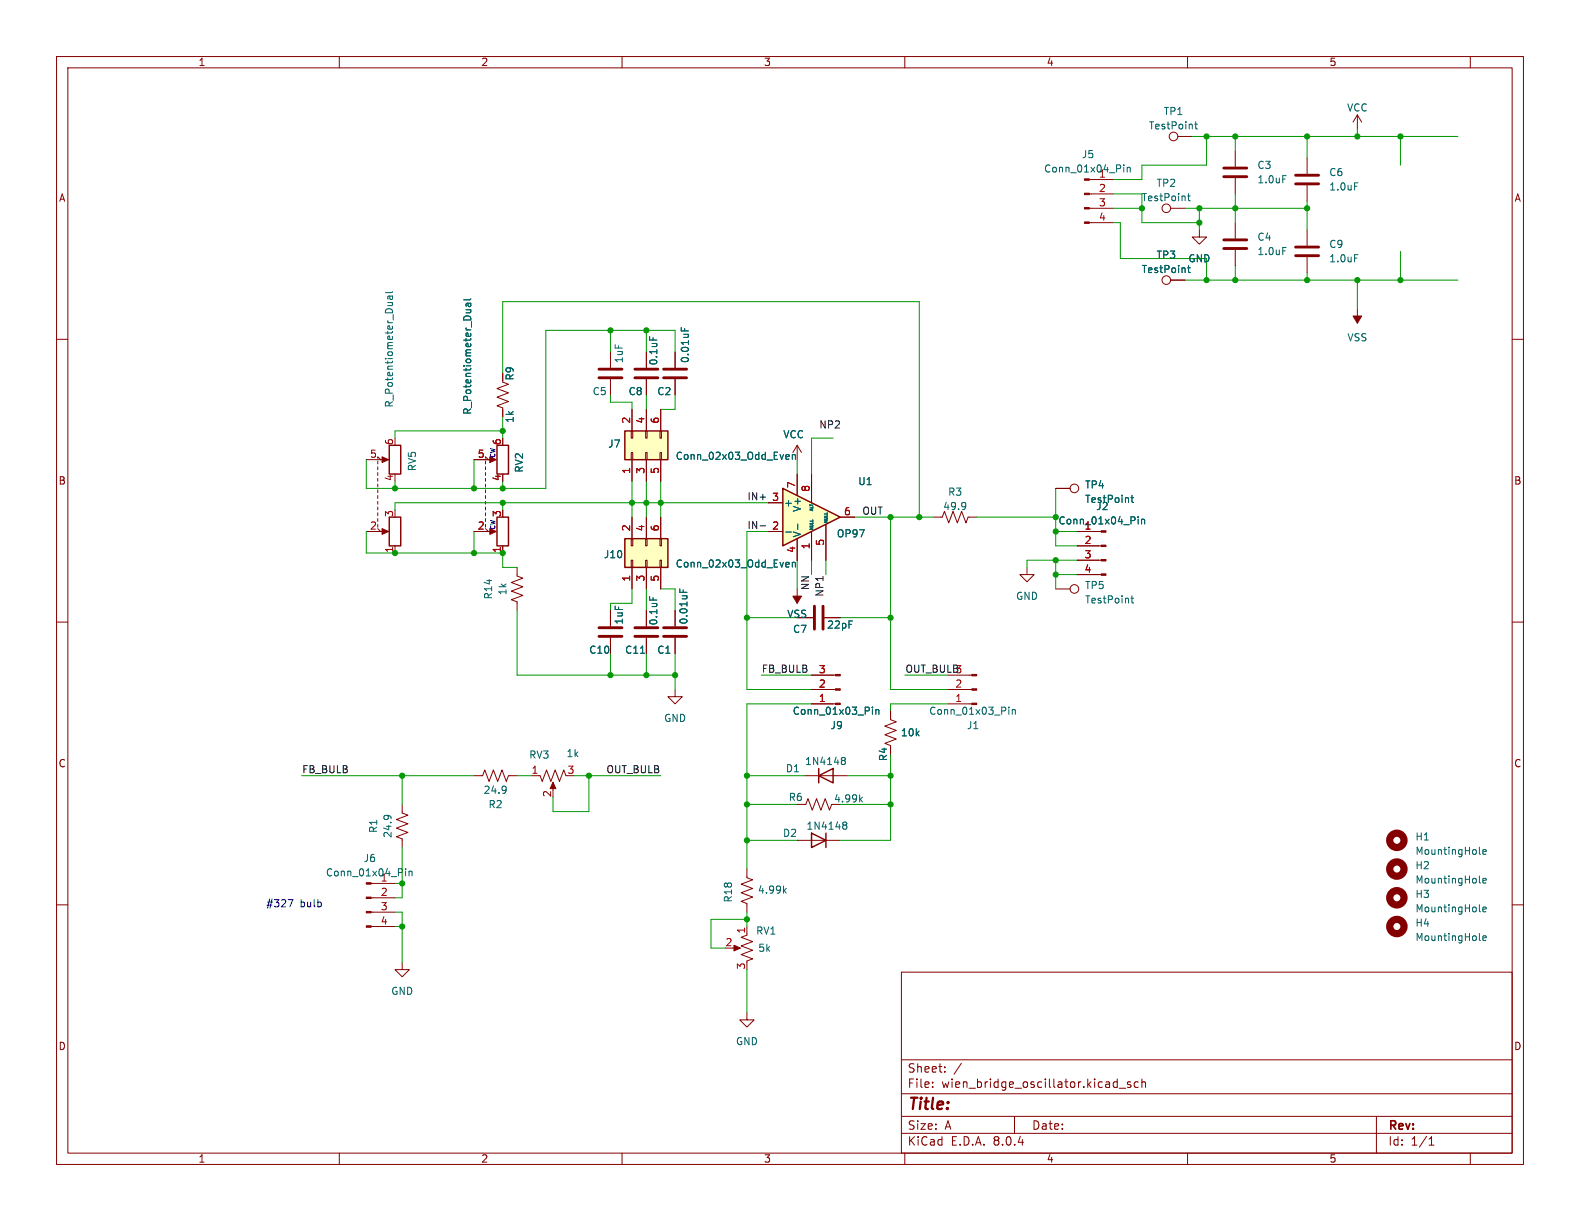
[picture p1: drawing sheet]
<svg xmlns="http://www.w3.org/2000/svg" width="279mm" height="216mm" viewBox="0 0 279 216" stroke-linecap="round" stroke-linejoin="round" font-family="sans-serif">
<g fill="none" stroke="#840000" stroke-width=".18">
<path d="M10 10h259.4v195.9h-259.4zM12 12h255.4v191.9h-255.4zM60 10v2M110 10v2M160 10v2M210 10v2M260 10v2M218.4 26.7v2.8M218.4 31.5v2.8M10 60h2M231.1 40.6v2.8M231.1 45.5v2.8"/>
<path d="M267.4 60h2M119.4 62.2v2.8M119.4 67.1v2.8M141 78.7l-.8 1.3M141 78.7v2.6M141 78.7l.7 1.3M165.1 91.4h1.5l.4-1 .8 2.1 .7-2.1 .8 2.1 .8-2.1 .7 2.1 .4-1.1h1.5M10 110h2M91.4 100.3v1.6l1.1 .3-2.1 .8 2.1 .8-2.1 .7 2.1 .8-2.1 .7 1 .4v1.6M107.9 108v2.7M107.9 112.8v2.8M143.5 119.4h4.2"/>
<path d="M267.4 110h2M83.8 137.2h1.5l.4-1.1 .8 2.1 .7-2.1 .8 2.1 .8-2.1 .7 2.1 .4-1h1.5M142.2 137.2h7.7M143.5 121.9h4.2M143.5 124.5h4.2M157.5 125.7v1.6l1 .3-2 .8 2 .8-2 .7 2 .8-2 .7 1 .4v.3M10 160h2M132.1 153.7v1.5l1 .4-2 .7 2 .8-2 .8 2 .7-2 .8 1 .4v1.5M141 142.2h1.5l.4-1 .7 2.1 .8-2.1 .8 2.1 .7-2.1 .8 2.1 .4-1.1M141 148.6h7.6M267.4 160h2M71.1 170.2v1.3h1.3l-1.3 1.2-1.3-1.2h1.3"/>
<path d="M159.4 171.9h108v32h-108zM159.4 197.4h108M159.4 193.4h108M159.4 187.4h108M164.9 192.1v.2M164.9 191.4v.1M167.1 189.4v.2M167.1 188.7v.1M170 188l-1.3 1.9M179.4 197.4v3M197.9 192.4h1.2M199.9 191.4l-.3-.1-.2 .2v.2l.5 .2v.3h-.5"/>
<path d="M201.3 191.4l-.4-.1-.3 .3v.4l.1 .2h.6M201.9 191.4l.2-.1 .4 .1 .1 .9M201.9 190.8v1.5M243.4 197.4v6.5M60 203.9v2M110 203.9v2M159.4 200.4h108M160 203.9v2M210 203.9v2M252.7 202.5h.9M252.7 201.4l.4-.4v1.5M260 203.9v2"/>
</g>
<path d="M216.4 31.2h4.1M216.4 29.7h4.1M229.1 45.2h4.1M229.1 43.7h4.1M117.3 65.3h4.1M117.3 66.8h4.1M105.9 111h4.1M105.9 112.5h4.1" fill="none" stroke="#840000" stroke-width=".51"/>
<g fill="none" stroke="#006464" stroke-width=".18">
<path d="M226.8 31.1h.6M120.5 57.9v.6M121.1 58.1v.4M239.5 45h.6M170.7 88.9v.1a1.07 1.07 0 0 1-.1 1M170.8 89.4l-.1 .2M89.4 139.1a1.07 1.07 0 0 1-.1 1.1M89.5 139.6l-.1 .1M148.9 134.4l.1 .1M148.9 134l.4-.1 .1 .2 .1 .1-.2 .3M149 134.5h.3M149 134.5h-.1"/>
<path d="M149.3 134.5l.2 .2-.1 .4-.1 .1-.4-.1M154.3 125v.2M154.3 125.5v.8M154.9 125.5v.8M154.9 125.6l.2-.1h.3v.8M138.7 157.4l.3 .5M139 157.1l-.4 .5M149.1 145.8l.2 .1M149.1 145.4h.4l.2 .1 .1 .2-.3 .2M149.3 145.9h.2M149.3 145.9l-.2 .1M149.5 145.9l.3 .2-.1 .4-.2 .1h-.4"/>
<path d="M152.1 141.3l.4 .5M152.5 141l-.5 .4"/>
</g>
<g fill="#840000" stroke="#840000" stroke-width=".18">
<path d="M147.7 119.3h.9v.2h-.9z"/>
<path d="M147.7 121.8h.9v.2h-.9z"/>
<path d="M147.7 124.3h.9v.3h-.9z"/>
</g>
<path d="M144.8 137.2l2.5-1.3v2.5zM144.8 135.9v2.5M143.5 147.3l2.5 1.3-2.5 1.3zM146 147.3v2.6" fill="none" stroke="#840000" stroke-width=".25"/>
<path d="M110.5 76.2h7.6v5.1h-7.6z" fill="#ffffc2"/>
<g fill="none" stroke="#840000" stroke-width=".18">
<path d="M207 36.8h2.5M208.3 24.1h2.5M218.4 39.4v2.8M240 20.3l-.7 1.3M240 20.3v2.6M240 20.3l.8 1.3M207 49.5h2.5M212.1 40.6v1.3h1.3l-1.3 1.3-1.3-1.3h1.3M218.4 44.2v2.8M88.9 66v1.6l1 .3-2 .8 2 .8-2 .7 2 .8-2 .8 1 .3v1.6M107.9 62.2v2.8M107.9 67.1v2.8"/>
<path d="M111.6 76.2h.3v1.3h-.3zM111.8 72.4v3.8M114.2 76.2h.2v1.3h-.2zM114.3 62.2v2.8M114.3 67.1v2.8M114.3 72.4v3.8M116.7 76.2h.3v1.3h-.3zM116.8 72.4v3.8M64.8 94h3.5M64.8 81.3h3.5M66.8 81v-.2l.5 .5M66.8 93.5l.5 .5"/>
<path d="M66.8 81.5v.5M66.8 82.6v.5M66.8 83.6v.5M66.8 84.6v.5M66.8 85.6v.5M66.8 86.6v.5M66.8 87.6v.5M66.8 88.6v.6M66.8 89.7v.5M66.8 90.7v.5M66.8 91.7v.5M69.8 96.5v1.3"/>
<path d="M83.8 94h3.6M83.8 81.3h3.6M85.9 81v-.2l.5 .5M85.9 93.5l.5 .5M85.9 81.5v.5M85.9 82.6v.5M85.9 83.6v.5M85.9 84.6v.5M85.9 85.6v.5M85.9 86.6v.5M85.9 87.6v.5M85.9 88.6v.6"/>
<path d="M85.9 89.7v.5M85.9 90.7v.5M85.9 91.7v.5M88.9 96.5v1.3M111.6 80h.3v1.3h-.3zM111.8 81.3v3.8M114.2 80h.2v1.3h-.2zM114.3 81.3v3.8M116.7 80h.3v1.3h-.3zM116.8 81.3v3.8M114.3 108v2.7M114.3 112.8v2.8"/>
<path d="M119.4 108v2.7M119.4 112.8v2.8M94 137.2h1.5l.4 1 .7-2.1 .8 2.1 .8-2.1 .7 2.1 .8-2.1 .4 1.1M97.8 138.7v1M65.6 158.8h4.2M65.6 156.2h4.2M71.1 142.2v1.6l1 .3-2 .8 2 .8-2 .7 2 .8-2 .8 1 .3v1.6M65.6 163.8h4.2M65.6 161.3h4.2M129.5 167.6h1.1M132.1 179.1v1.2h1.2l-1.2 1.3-1.3-1.3h1.3M132.1 165.4l-1 .3 2 .8-2 .8 2 .7-2 .8 2 .7-1 .4v.3"/>
<path d="M132.1 163.8v1.3"/>
<circle cx="206.2" cy="36.8" r=".76"/>
<circle cx="207.5" cy="24.1" r=".76"/>
<circle cx="206.2" cy="49.5" r=".76"/>
</g>
<path d="M68.8 78.7h2.1v5.1h-2.1zM87.9 78.7h2v5.1h-2zM110.5 76.2h7.6v5.1h-7.6zM68.8 91.4h2.1v5.1h-2.1zM87.9 91.4h2v5.1h-2z" fill="none" stroke="#840000" stroke-width=".25"/>
<g fill="none" stroke="#006464" stroke-width=".18">
<path d="M210 34.7h.5M210.2 34.2v1.1l.3 .2M211.3 22h.5M211.4 21.5v1.1l.4 .2M68.6 53.5h.8M68.9 52.3v.5l.2 .2 .3-.2v-.5M69.3 53.5l.1 .4M69.4 52.3l-.8 .1v.5M69.4 51.6l-.2 .1h-1.1M82.4 54.8h.9M82.7 53.6l.1 .4 .2 .2 .3-.2-.1-.4M83.1 54.8l.2 .3"/>
<path d="M83.3 53.6l-.8 .1v.5M83.3 52.8l-.2 .2h-1.1M114.9 59.5v.6M210 47.4h.5M210.2 46.9v1.1l.3 .2M226.8 43.8h.6M139.1 80.4h.4l.1 .3-.6 .1M139.5 81.2h-.4M140.1 80.5l.2-.1h.3l.1 .8M140.1 80.4v.8M113.3 115.5h.7M114.9 105.5v.6"/>
<path d="M120.2 104.1v.6M120.8 104.3v.4M67.9 144.3l.1-.1a1.07 1.07 0 0 1 1 .2M68.4 144.2l.2 .1M71.7 153.6v.1M71.7 154v.9M72.3 154v.9M72.3 154.2l.2-.2 .3 .1 .1 .8"/>
</g>
<g fill="#840000" stroke="#840000" stroke-width=".18">
<path d="M129.8 167.1l1.1 .5-1.1 .5z"/>
<path d="M67.6 93.5l1.1 .5-1.1 .5z"/>
<path d="M67.6 80.8l1.1 .5-1.1 .5z"/>
<path d="M86.6 93.5l1.2 .5-1.2 .5z"/>
<path d="M86.6 80.8l1.2 .5-1.2 .5z"/>
<path d="M97.8 138.3l.5 1.1h-1z"/>
<path d="M64.8 163.7h.8v.3h-.8z"/>
<path d="M64.8 161.2h.8v.2h-.8z"/>
<path d="M64.8 158.6h.8v.3h-.8z"/>
<path d="M64.8 156.1h.8v.2h-.8z"/>
</g>
<path d="M216.4 43.9h4.1M216.4 42.4h4.1M105.9 65.3h4.1M105.9 66.8h4.1M112.3 65.3h4M112.3 66.8h4M112.3 111h4M112.3 112.5h4M117.3 111h4.1M117.3 112.5h4.1" fill="none" stroke="#840000" stroke-width=".51"/>
<path d="M110.5 95.3h7.6v5h-7.6z" fill="#ffffc2"/>
<g fill="none" stroke="#840000" stroke-width=".18">
<path d="M111.6 99.1h.3v1.2h-.3zM111.6 95.3h.3v1.2h-.3zM111.8 91.4v3.9M114.2 99.1h.2v1.2h-.2zM114.2 95.3h.2v1.2h-.2zM114.3 91.4v3.9M116.7 99.1h.3v1.2h-.3zM116.7 95.3h.3v1.2h-.3zM116.8 91.4v3.9M111.8 100.3v3.8M114.3 100.3v3.8M116.8 100.3v3.8"/>
<path d="M119.4 121.9v1.3h1.2l-1.2 1.3-1.3-1.3h1.3"/>
</g>
<path d="M110.5 95.3h7.6v5h-7.6z" fill="none" stroke="#840000" stroke-width=".25"/>
<path d="M139.1 99.4l.4 .1 .1 .2-.6 .2M140.1 99.5l.2-.1 .3 .1 .1 .8M140.1 99.4v.9M139.5 100.2l-.4 .1" fill="none" stroke="#006464" stroke-width=".18"/>
<path d="M138.4 86.4l10.2 5-10.2 5.1z" fill="#ffffc2"/>
<path d="M138.4 86.4l10.2 5-10.2 5.1z" fill="none" stroke="#840000" stroke-width=".25"/>
<g fill="none" stroke="#840000" stroke-width=".18">
<path d="M192.6 39.4h4.2M192.6 36.8h4.2M192.6 34.3h4.2M192.6 31.8h4.2M231.1 27.9v2.8M231.1 32.8v2.8M207 49.5h2.5M240 54.6v2.6M88.9 66v1.3M88.9 72.4v1.3M111.8 72.4v3.8M114.3 62.2v2.8"/>
<path d="M114.3 67.1v2.8M114.3 72.4v3.8M116.8 72.4v3.8M119.4 62.2v2.8M119.4 67.1v2.8M83.8 94h2.6M83.8 81.3h2.6M88.9 96.5v1.3M111.8 81.3v3.8M111.8 91.4v3.9M114.3 81.3v3.8M114.3 91.4v3.9"/>
<path d="M116.8 81.3v3.8M116.8 91.4v3.9M135.9 94h2.5M135.9 88.9h2.5M141 83.8v3.8M141 95.3v3.8M143.5 83.8v5.1M143.5 94v5.1M146 92.7v6.4M148.6 91.4h2.5M186.7 86.4h2.5M190.5 94h4.2"/>
<path d="M190.5 99.1h4.2M190.5 96.5h4.2M107.9 108v2.7M107.9 112.8v2.8M111.8 100.3v3.8M114.3 100.3v3.8M114.3 108v2.7M114.3 112.8v2.8M116.8 100.3v3.8M119.4 108v2.7M119.4 112.8v2.8M141 104.1v2.6"/>
<path d="M141 109.2h2.8M143.5 119.4h3.8M145.8 109.2h2.8M167.6 119.4h4.3M181.6 100.3v1.3h1.3l-1.3 1.3-1.3-1.3h1.3M186.7 104.1h2.5M190.5 101.6h4.2M143.5 121.9h3.8M143.5 124.5h3.8M157.5 125.7v1.3M167.6 121.9h4.3M167.6 124.5h4.3"/>
<circle cx="190" cy="86.4" r=".76"/>
<circle cx="190" cy="104.1" r=".76"/>
</g>
<g fill="none" stroke="#006464" stroke-width=".18">
<path d="M198.7 29.2v.1M198.7 29.6v.8M199.3 29.6v.8M199.3 29.7l.2-.1h.3l.1 .8M239.5 32.3h.6M82.4 54.8h.9M82.7 53.6l.1 .4 .2 .2 .3-.2-.1-.4M83.1 54.8l.2 .3M83.3 53.6l-.8 .1v.5M83.3 52.8l-.2 .2h-1.1M114.9 59.5v.6M120.5 57.9v.6"/>
<path d="M121.1 58.1v.4M210 47.4h.5M210.2 46.9v1.1l.3 .2M139 94.1h.9M139.1 80.4h.4l.1 .3-.6 .1M139.1 99.4l.4 .1 .1 .2-.6 .2M139.5 81.2h-.4M140.1 80.5l.2-.1h.3l.1 .8M140.1 80.4v.8M140.1 99.4v.9M140.1 99.5l.2-.1 .3 .1 .1 .8M141.1 92.7v.9"/>
<path d="M143.2 93.3h.5l-.5 .3h.5M143.2 93.1h.4M143.2 92.8h.4M143.2 92.6h.5M143.2 92.2h.5M143.2 89.8h.5M143.2 89.2v.3M143.2 89.3h.5M143.7 90l-.5 .1 .5 .2M145.8 92.1h.5l-.5 .3h.5M145.8 91.8h.4M145.8 91.5h.4"/>
<path d="M145.8 91.3h.5M145.8 90.9h.5M200 88h.5M200.2 87.6v1.1l.3 .1M201.3 91.4v.1M201.3 91.8v.9M201.9 91.9l.2-.1 .3 .1v.8M201.9 91.8v.9M113.3 115.5h.7M114.9 105.5v.6M120.2 104.1v.6M120.8 104.3v.4"/>
<path d="M139.5 100.2l-.4 .1M200 105.8h.5M200.2 105.4v1l.3 .2M154.3 125v.2M154.3 125.5v.8M154.9 125.6l.2-.1h.3v.8M154.9 125.5v.8M178.4 125v.2M178.4 125.5v.8M179 125.5v.8M179 125.6l.2-.1h.3l.1 .8M261.6 150.9l.2 .2"/>
<path d="M261.6 156l.2 .2M262.2 150.7l.6-.2v-.2l-.4-.1-.2 .2 .1 .6h.5M262.2 155.7l.6-.1v-.2l-.4-.1-.2 .2 .1 .6h.5M261.6 161.1l.2 .1M261.6 166.1l.2 .2M262.2 160.8l.6-.1v-.3h-.4l-.2 .2 .1 .6h.5M262.2 165.9l.6-.1v-.3h-.4l-.2 .1 .1 .7h.5"/>
</g>
<path d="M229.1 32.5h4.1M229.1 31h4.1M144 107.2v4.1M145.5 107.2v4.1" fill="none" stroke="#840000" stroke-width=".51"/>
<g fill="#840000" stroke="#840000" stroke-width=".18">
<path d="M140.2 105.4h1.5l-.7 1.3z"/>
<path d="M239.3 55.9h1.5l-.8 1.3z"/>
<path d="M194.7 101.5h.9v.2h-.9z"/>
<path d="M194.7 98.9h.9v.3h-.9z"/>
<path d="M194.7 96.4h.9v.2h-.9z"/>
<path d="M194.7 93.9h.9v.2h-.9z"/>
<path d="M171.9 119.3h.8v.2h-.8z"/>
<path d="M171.9 121.8h.8v.2h-.8z"/>
<path d="M171.9 124.3h.8v.3h-.8z"/>
<path d="M191.8 39.2h.8v.3h-.8z"/>
<path d="M191.8 36.7h.8v.3h-.8z"/>
<path d="M191.8 34.2h.8v.2h-.8z"/>
<path d="M191.8 31.6h.8v.3h-.8z"/>
</g>
<g fill="none" stroke="#840000" stroke-width="1.3">
<circle cx="247" cy="153.7" r="1.27"/>
<circle cx="247" cy="158.7" r="1.27"/>
<circle cx="247" cy="148.6" r="1.27"/>
<circle cx="247" cy="163.8" r="1.27"/>
</g>
<path d="M134.4 93h1" fill="none" stroke="#0f0f0f" stroke-width=".18"/>
<path d="M51 159.1h.8l-.5 1.2" fill="none" stroke="#0000c2" stroke-width=".18"/>
<g fill="none" stroke="#009600" stroke-width=".18">
<path d="M196.8 39.4h1.3v6.3h15.3v3.8M196.8 36.8h5.1M196.8 34.3h5.1v5.1h10.2M209.5 36.8h21.6M210.8 24.1h47M212.1 36.8v3.8M213.4 24.1v5.1h-11.5v2.6h-5.1M218.4 24.1v2.6M218.4 34.3v5.1M231.1 24.1v3.8M231.1 35.6v5M240 22.9v1.2"/>
<path d="M247.6 24.1v5.1M107.9 58.4v3.8M114.3 58.4v3.8M209.5 49.5h48.3M218.4 47v2.5M231.1 48.3v1.2M240 49.5v5.1M247.6 44.5v5M88.9 76.2h-19.1v1.3M88.9 66v-12.7h73.7v38.1M88.9 73.7v3.8M107.9 69.9v1.2h3.9v1.3"/>
<path d="M114.3 69.9v2.5M119.4 62.2v-3.8h-22.9v28h-31.7v-5.1M119.4 69.9v2.5h-2.6M147.3 77.5h-3.8v6.3M64.8 94v3.8h24.1v2.5h2.5M69.8 85.1v1.3M83.8 81.3v5.1M83.8 94v3.8M88.9 85.1v1.3M88.9 88.9v1.3M111.8 85.1v6.3M114.3 85.1v6.3"/>
<path d="M116.8 85.1v6.3M135.9 94h-3.8v27.9h11.4M135.9 88.9h-66.1v1.3M141 81.3v2.5M141 99.1v5M143.5 99.1v2.5M146 99.1v2.5M151.1 91.4h14M157.5 91.4v30.5h10.1M172.7 91.4h14M186.7 94h3.8M186.7 86.4v10.1h3.8"/>
<path d="M186.7 99.1v5M190.5 99.1h-8.9v1.2M91.4 108v11.4h28M107.9 115.6v3.8M111.8 104.1v2.6h-3.9v1.3M114.3 104.1v3.9M114.3 115.6v3.8M116.8 104.1h2.6v3.9M119.4 115.6v6.3M132.1 109.2h8.9M134.6 119.4h8.9M148.6 109.2h8.9"/>
<path d="M160 119.4h7.6M186.7 101.6h3.8M53.3 137.2h30.5M71.1 137.2v5M91.4 137.2h2.6M101.6 137.2h15.2M104.1 137.2v6.3h-6.3v-2.5M132.1 137.2h10.1M143.5 124.5h-11.4v29.2M149.9 137.2h7.6M157.5 133.4v15.2h-8.9M167.6 124.5h-10.1v1.2"/>
<path d="M69.8 156.2h1.3M71.1 149.9v8.9h-1.3M132.1 148.6h8.9M132.1 142.2h8.9M148.6 142.2h8.9M69.8 161.3h1.3v8.9M69.8 163.8h1.3M132.1 161.3v2.5M132.1 171.5v7.6M132.1 162.6h-6.4v5h2.6"/>
</g>
<g fill="#009600" stroke="#009600" stroke-width=".18">
<circle cx="71.1" cy="137.2" r=".46"/>
<circle cx="71.1" cy="163.8" r=".46"/>
<circle cx="104.1" cy="137.2" r=".46"/>
<circle cx="71.1" cy="156.2" r=".46"/>
<circle cx="132.1" cy="142.2" r=".46"/>
<circle cx="132.1" cy="137.2" r=".46"/>
<circle cx="132.1" cy="162.6" r=".46"/>
<circle cx="157.5" cy="142.2" r=".46"/>
<circle cx="132.1" cy="148.6" r=".46"/>
<circle cx="83.8" cy="86.4" r=".46"/>
<circle cx="83.8" cy="97.8" r=".46"/>
<circle cx="88.9" cy="97.8" r=".46"/>
<circle cx="69.8" cy="97.8" r=".46"/>
<circle cx="88.9" cy="88.9" r=".46"/>
<circle cx="88.9" cy="86.4" r=".46"/>
<circle cx="69.8" cy="86.4" r=".46"/>
<circle cx="88.9" cy="76.2" r=".46"/>
<circle cx="114.3" cy="88.9" r=".46"/>
<circle cx="111.8" cy="88.9" r=".46"/>
<circle cx="116.8" cy="88.9" r=".46"/>
<circle cx="114.3" cy="58.4" r=".46"/>
<circle cx="107.9" cy="58.4" r=".46"/>
<circle cx="107.9" cy="119.4" r=".46"/>
<circle cx="132.1" cy="109.2" r=".46"/>
<circle cx="114.3" cy="119.4" r=".46"/>
<circle cx="119.4" cy="119.4" r=".46"/>
<circle cx="231.1" cy="49.5" r=".46"/>
<circle cx="213.4" cy="49.5" r=".46"/>
<circle cx="218.4" cy="49.5" r=".46"/>
<circle cx="212.1" cy="39.4" r=".46"/>
<circle cx="231.1" cy="36.8" r=".46"/>
<circle cx="186.7" cy="91.4" r=".46"/>
<circle cx="157.5" cy="109.2" r=".46"/>
<circle cx="157.5" cy="91.4" r=".46"/>
<circle cx="162.6" cy="91.4" r=".46"/>
<circle cx="157.5" cy="137.2" r=".46"/>
<circle cx="201.9" cy="36.8" r=".46"/>
<circle cx="186.7" cy="99.1" r=".46"/>
<circle cx="186.7" cy="94" r=".46"/>
<circle cx="186.7" cy="101.6" r=".46"/>
<circle cx="231.1" cy="24.1" r=".46"/>
<circle cx="240" cy="24.1" r=".46"/>
<circle cx="218.4" cy="24.1" r=".46"/>
<circle cx="212.1" cy="36.8" r=".46"/>
<circle cx="240" cy="49.5" r=".46"/>
<circle cx="247.6" cy="49.5" r=".46"/>
<circle cx="213.4" cy="24.1" r=".46"/>
<circle cx="247.6" cy="24.1" r=".46"/>
<circle cx="218.4" cy="36.8" r=".46"/>
</g>
<text font-size="2.8" fill="#840000" x="160.4" y="196.8">Title:</text>
<g font-size="2.1" fill="#840000">
<text x="160.4" y="189.9">Sheet:</text>
<text x="160.4" y="192.6">File:</text>
<text x="166.5" y="192.6">wien_bridge_oscillator.kicad_sch</text>
<text x="160.4" y="202.8">KiCad</text>
<text x="160.4" y="200">Size:</text>
<text x="167.1" y="200">A</text>
<text x="168.1" y="202.8">E.D.A.</text>
<text x="175.7" y="202.8">8.0.4</text>
<text x="182.4" y="200">Date:</text>
<text x="245.4" y="200.2">Rev:</text>
<text x="245.4" y="202.8">Id:</text>
<text x="249.5" y="202.8">1/1</text>
</g>
<g font-size="1.8" fill="#840000">
<text x="35" y="11.9">1</text>
<text x="85" y="11.9">2</text>
<text x="135" y="11.9">3</text>
<text x="185" y="11.9">4</text>
<text x="235" y="11.9">5</text>
<text x="10.3" y="35.9">A</text>
<text x="267.7" y="35.9">A</text>
<text x="10.3" y="85.9">B</text>
<text x="267.7" y="85.9">B</text>
<text x="10.3" y="135.9">C</text>
<text x="157.1" y="134.7" transform="rotate(-90 157.1 134.7)">R4</text>
<text x="267.7" y="135.9">C</text>
<text x="10.3" y="185.9">D</text>
<text x="267.7" y="185.9">D</text>
<text x="35" y="205.8">1</text>
<text x="85" y="205.8">2</text>
<text x="135" y="205.8">3</text>
<text x="185" y="205.8">4</text>
<text x="235" y="205.8">5</text>
</g>
<g font-size="1.8" fill="#006464">
<text x="203.1" y="23.1">TestPoint</text>
<text x="205.7" y="20.5">TP1</text>
<text x="238.1" y="19.9">VCC</text>
<text x="191.2" y="28.2">J5</text>
<text x="184.5" y="30.7">Conn_01x04_Pin</text>
<text x="194.2" y="31.5">1</text>
<text x="201.8" y="35.8">TestPoint</text>
<text x="204.4" y="33.2">TP2</text>
<text x="222.3" y="30.1">C3</text>
<text x="222.3" y="32.6">1.0uF</text>
<text x="235" y="31.3">C6</text>
<text x="235" y="33.9">1.0uF</text>
<text x="204.4" y="45.9">TP3</text>
<text x="210.1" y="46.6">GND</text>
<text x="222.3" y="42.8">C4</text>
<text x="222.3" y="45.3">1.0uF</text>
<text x="235" y="44">C9</text>
<text x="235" y="46.6">1.0uF</text>
<text x="201.8" y="48.5">TestPoint</text>
<text x="110.3" y="64.3" transform="rotate(-90 110.3 64.3)">1uF</text>
<text x="116.4" y="64.7" transform="rotate(-90 116.4 64.7)">0.1uF</text>
<text x="122" y="64.3" transform="rotate(-90 122 64.3)">0.01uF</text>
<text x="238.2" y="60.6">VSS</text>
<text x="91" y="67.4" transform="rotate(-90 91 67.4)">R9</text>
<text x="104.7" y="70.1">C5</text>
<text x="111.1" y="70.1">C8</text>
<text x="116.1" y="70.1">C2</text>
<text x="69.7" y="72.2" transform="rotate(-90 69.7 72.2)">R_Potentiometer_Dual</text>
<text x="83.5" y="73.4" transform="rotate(-90 83.5 73.4)">R_Potentiometer_Dual</text>
<text x="91" y="74.9" transform="rotate(-90 91 74.9)">1k</text>
<text x="138.4" y="77.7">VCC</text>
<text x="73.8" y="83.4" transform="rotate(-90 73.8 83.4)">RV5</text>
<text x="92.7" y="83.7" transform="rotate(-90 92.7 83.7)">RV2</text>
<text x="107.5" y="79.3">J7</text>
<text x="119.4" y="81.5">Conn_02x03_Odd_Even</text>
<text x="138.6" y="89.8">+</text>
<text x="151.7" y="86">U1</text>
<text x="167.6" y="87.9">R3</text>
<text x="191.8" y="86.6">TP4</text>
<text x="191.8" y="89.1">TestPoint</text>
<text x="141.8" y="95.1" transform="rotate(-90 141.8 95.1)">V-</text>
<text x="141.8" y="90.6" transform="rotate(-90 141.8 90.6)">V+</text>
<text x="147.9" y="95.2">OP97</text>
<text x="166.7" y="90.4">49.9</text>
<text x="187.1" y="92.9">Conn_01x04_Pin</text>
<text x="193.8" y="90.4">J2</text>
<text x="106.7" y="98.9">J10</text>
<text x="119.4" y="100.6">Conn_02x03_Odd_Even</text>
<text x="87.2" y="106.1" transform="rotate(-90 87.2 106.1)">R14</text>
<text x="89.8" y="105.4" transform="rotate(-90 89.8 105.4)">1k</text>
<text x="179.6" y="106.3">GND</text>
<text x="191.8" y="104.4">TP5</text>
<text x="191.8" y="106.9">TestPoint</text>
<text x="110.3" y="110.5" transform="rotate(-90 110.3 110.5)">1uF</text>
<text x="116.4" y="110.7" transform="rotate(-90 116.4 110.7)">0.1uF</text>
<text x="121.8" y="110.5" transform="rotate(-90 121.8 110.5)">0.01uF</text>
<text x="139.1" y="109.4">VSS</text>
<text x="140.1" y="112.1">C7</text>
<text x="146.2" y="111.4">22pF</text>
<text x="104.1" y="115.8">C10</text>
<text x="110.4" y="115.8">C11</text>
<text x="116.1" y="115.8">C1</text>
<text x="117.3" y="127.9">GND</text>
<text x="140.1" y="126.6">Conn_01x03_Pin</text>
<text x="146.8" y="129.1">J9</text>
<text x="159.2" y="130.4">10k</text>
<text x="164.2" y="126.6">Conn_01x03_Pin</text>
<text x="170.9" y="129.1">J1</text>
<text x="93.5" y="134.3">RV3</text>
<text x="100.1" y="134.1">1k</text>
<text x="138.9" y="136.8">D1</text>
<text x="142.3" y="135.5">1N4148</text>
<text x="85.4" y="140.6">24.9</text>
<text x="86.3" y="143.1">R2</text>
<text x="139.4" y="141.8">R6</text>
<text x="147.4" y="142.1">4.99k</text>
<text x="66.9" y="147.4" transform="rotate(-90 66.9 147.4)">R1</text>
<text x="69.4" y="148.3" transform="rotate(-90 69.4 148.3)">24.9</text>
<text x="138.4" y="148.2">D2</text>
<text x="142.5" y="146.9">1N4148</text>
<text x="250.2" y="148.8">H1</text>
<text x="57.5" y="155.2">Conn_01x04_Pin</text>
<text x="64.2" y="152.6">J6</text>
<text x="67.2" y="156">1</text>
<text x="250.2" y="151.4">MountingHole</text>
<text x="250.2" y="153.9">H2</text>
<text x="129.6" y="159.7" transform="rotate(-90 129.6 159.7)">R18</text>
<text x="133.9" y="158.2">4.99k</text>
<text x="250.2" y="159">H3</text>
<text x="250.2" y="161.5">MountingHole</text>
<text x="250.2" y="156.4">MountingHole</text>
<text x="133.6" y="165.5">RV1</text>
<text x="250.2" y="164.1">H4</text>
<text x="250.2" y="166.6">MountingHole</text>
<text x="134" y="168.5">5k</text>
<text x="69.1" y="176.1">GND</text>
<text x="130" y="185">GND</text>
</g>
<g font-size="1.8" fill="#a90000">
<text x="194.2" y="34">2</text>
<text x="194.2" y="36.6">3</text>
<text x="194.2" y="39.1">4</text>
<text x="111.5" y="75" transform="rotate(-90 111.5 75)">2</text>
<text x="114" y="75" transform="rotate(-90 114 75)">4</text>
<text x="116.6" y="75" transform="rotate(-90 116.6 75)">6</text>
<text x="65.3" y="81">5</text>
<text x="69.6" y="78.8" transform="rotate(-90 69.6 78.8)">6</text>
<text x="84.4" y="81">5</text>
<text x="88.6" y="78.8" transform="rotate(-90 88.6 78.8)">6</text>
<text x="111.5" y="83.9" transform="rotate(-90 111.5 83.9)">1</text>
<text x="114" y="83.9" transform="rotate(-90 114 83.9)">3</text>
<text x="116.6" y="83.9" transform="rotate(-90 116.6 83.9)">5</text>
<text x="69.6" y="85.2" transform="rotate(-90 69.6 85.2)">4</text>
<text x="88.6" y="85.2" transform="rotate(-90 88.6 85.2)">4</text>
<text x="136.5" y="88.6">3</text>
<text x="140.7" y="86.4" transform="rotate(-90 140.7 86.4)">7</text>
<text x="143.3" y="87.1" transform="rotate(-90 143.3 87.1)">8</text>
<text x="65.3" y="93.7">2</text>
<text x="69.6" y="91.5" transform="rotate(-90 69.6 91.5)">3</text>
<text x="84.4" y="93.7">2</text>
<text x="88.6" y="91.5" transform="rotate(-90 88.6 91.5)">3</text>
<text x="111.5" y="94.1" transform="rotate(-90 111.5 94.1)">2</text>
<text x="114" y="94.1" transform="rotate(-90 114 94.1)">4</text>
<text x="116.6" y="94.1" transform="rotate(-90 116.6 94.1)">6</text>
<text x="136.5" y="93.7">2</text>
<text x="149.2" y="91.2">6</text>
<text x="191.7" y="93.7">1</text>
<text x="69.6" y="97.9" transform="rotate(-90 69.6 97.9)">1</text>
<text x="88.6" y="97.9" transform="rotate(-90 88.6 97.9)">1</text>
<text x="140.7" y="97.9" transform="rotate(-90 140.7 97.9)">4</text>
<text x="143.3" y="97.2" transform="rotate(-90 143.3 97.2)">1</text>
<text x="145.8" y="96.6" transform="rotate(-90 145.8 96.6)">5</text>
<text x="191.7" y="96.3">2</text>
<text x="191.7" y="98.8">3</text>
<text x="191.7" y="101.3">4</text>
<text x="111.5" y="102.9" transform="rotate(-90 111.5 102.9)">1</text>
<text x="114" y="102.9" transform="rotate(-90 114 102.9)">3</text>
<text x="116.6" y="102.9" transform="rotate(-90 116.6 102.9)">5</text>
<text x="144.7" y="119.1">3</text>
<text x="144.7" y="124.2">1</text>
<text x="144.7" y="121.7">2</text>
<text x="168.8" y="124.2">1</text>
<text x="168.8" y="121.7">2</text>
<text x="93.9" y="136.9">1</text>
<text x="100.3" y="136.9">3</text>
<text x="97.5" y="141" transform="rotate(-90 97.5 141)">2</text>
<text x="67.2" y="158.5">2</text>
<text x="67.2" y="161">3</text>
<text x="67.2" y="163.6">4</text>
<text x="128.2" y="167.4">2</text>
<text x="131.8" y="165.2" transform="rotate(-90 131.8 165.2)">1</text>
<text x="131.8" y="171.5" transform="rotate(-90 131.8 171.5)">3</text>
</g>
<g font-size="1.8" fill="#0f0f0f">
<text x="144.8" y="75.9">NP2</text>
<text x="132.1" y="88.6">IN+</text>
<text x="132.1" y="93.6">IN-</text>
<text x="152.4" y="91.1">OUT</text>
<text x="143.2" y="104.5" transform="rotate(-90 143.2 104.5)">NN</text>
<text x="145.7" y="105.6" transform="rotate(-90 145.7 105.6)">NP1</text>
<text x="134.6" y="119">FB_BULB</text>
<text x="160" y="119">OUT_BULB3</text>
<text x="53.3" y="136.8">FB_BULB</text>
<text x="107.1" y="136.8">OUT_BULB</text>
</g>
<g font-size="1.8" fill="#0000c2">
<text x="47" y="160.6">#327</text>
<text x="53" y="160.6">bulb</text>
</g>
<g font-size="1.1" fill="#0000c2">
<text x="87.6" y="81" transform="rotate(-90 87.6 81)">CW</text>
<text x="87.6" y="93.7" transform="rotate(-90 87.6 93.7)">CW</text>
</g>
<g font-size=".7" fill="#006464">
<text x="144" y="93.9" transform="rotate(-90 144 93.9)">NULL</text>
<text x="144" y="90.6" transform="rotate(-90 144 90.6)">ALT</text>
<text x="146.5" y="92.6" transform="rotate(-90 146.5 92.6)">NULL</text>
</g>
</svg>
